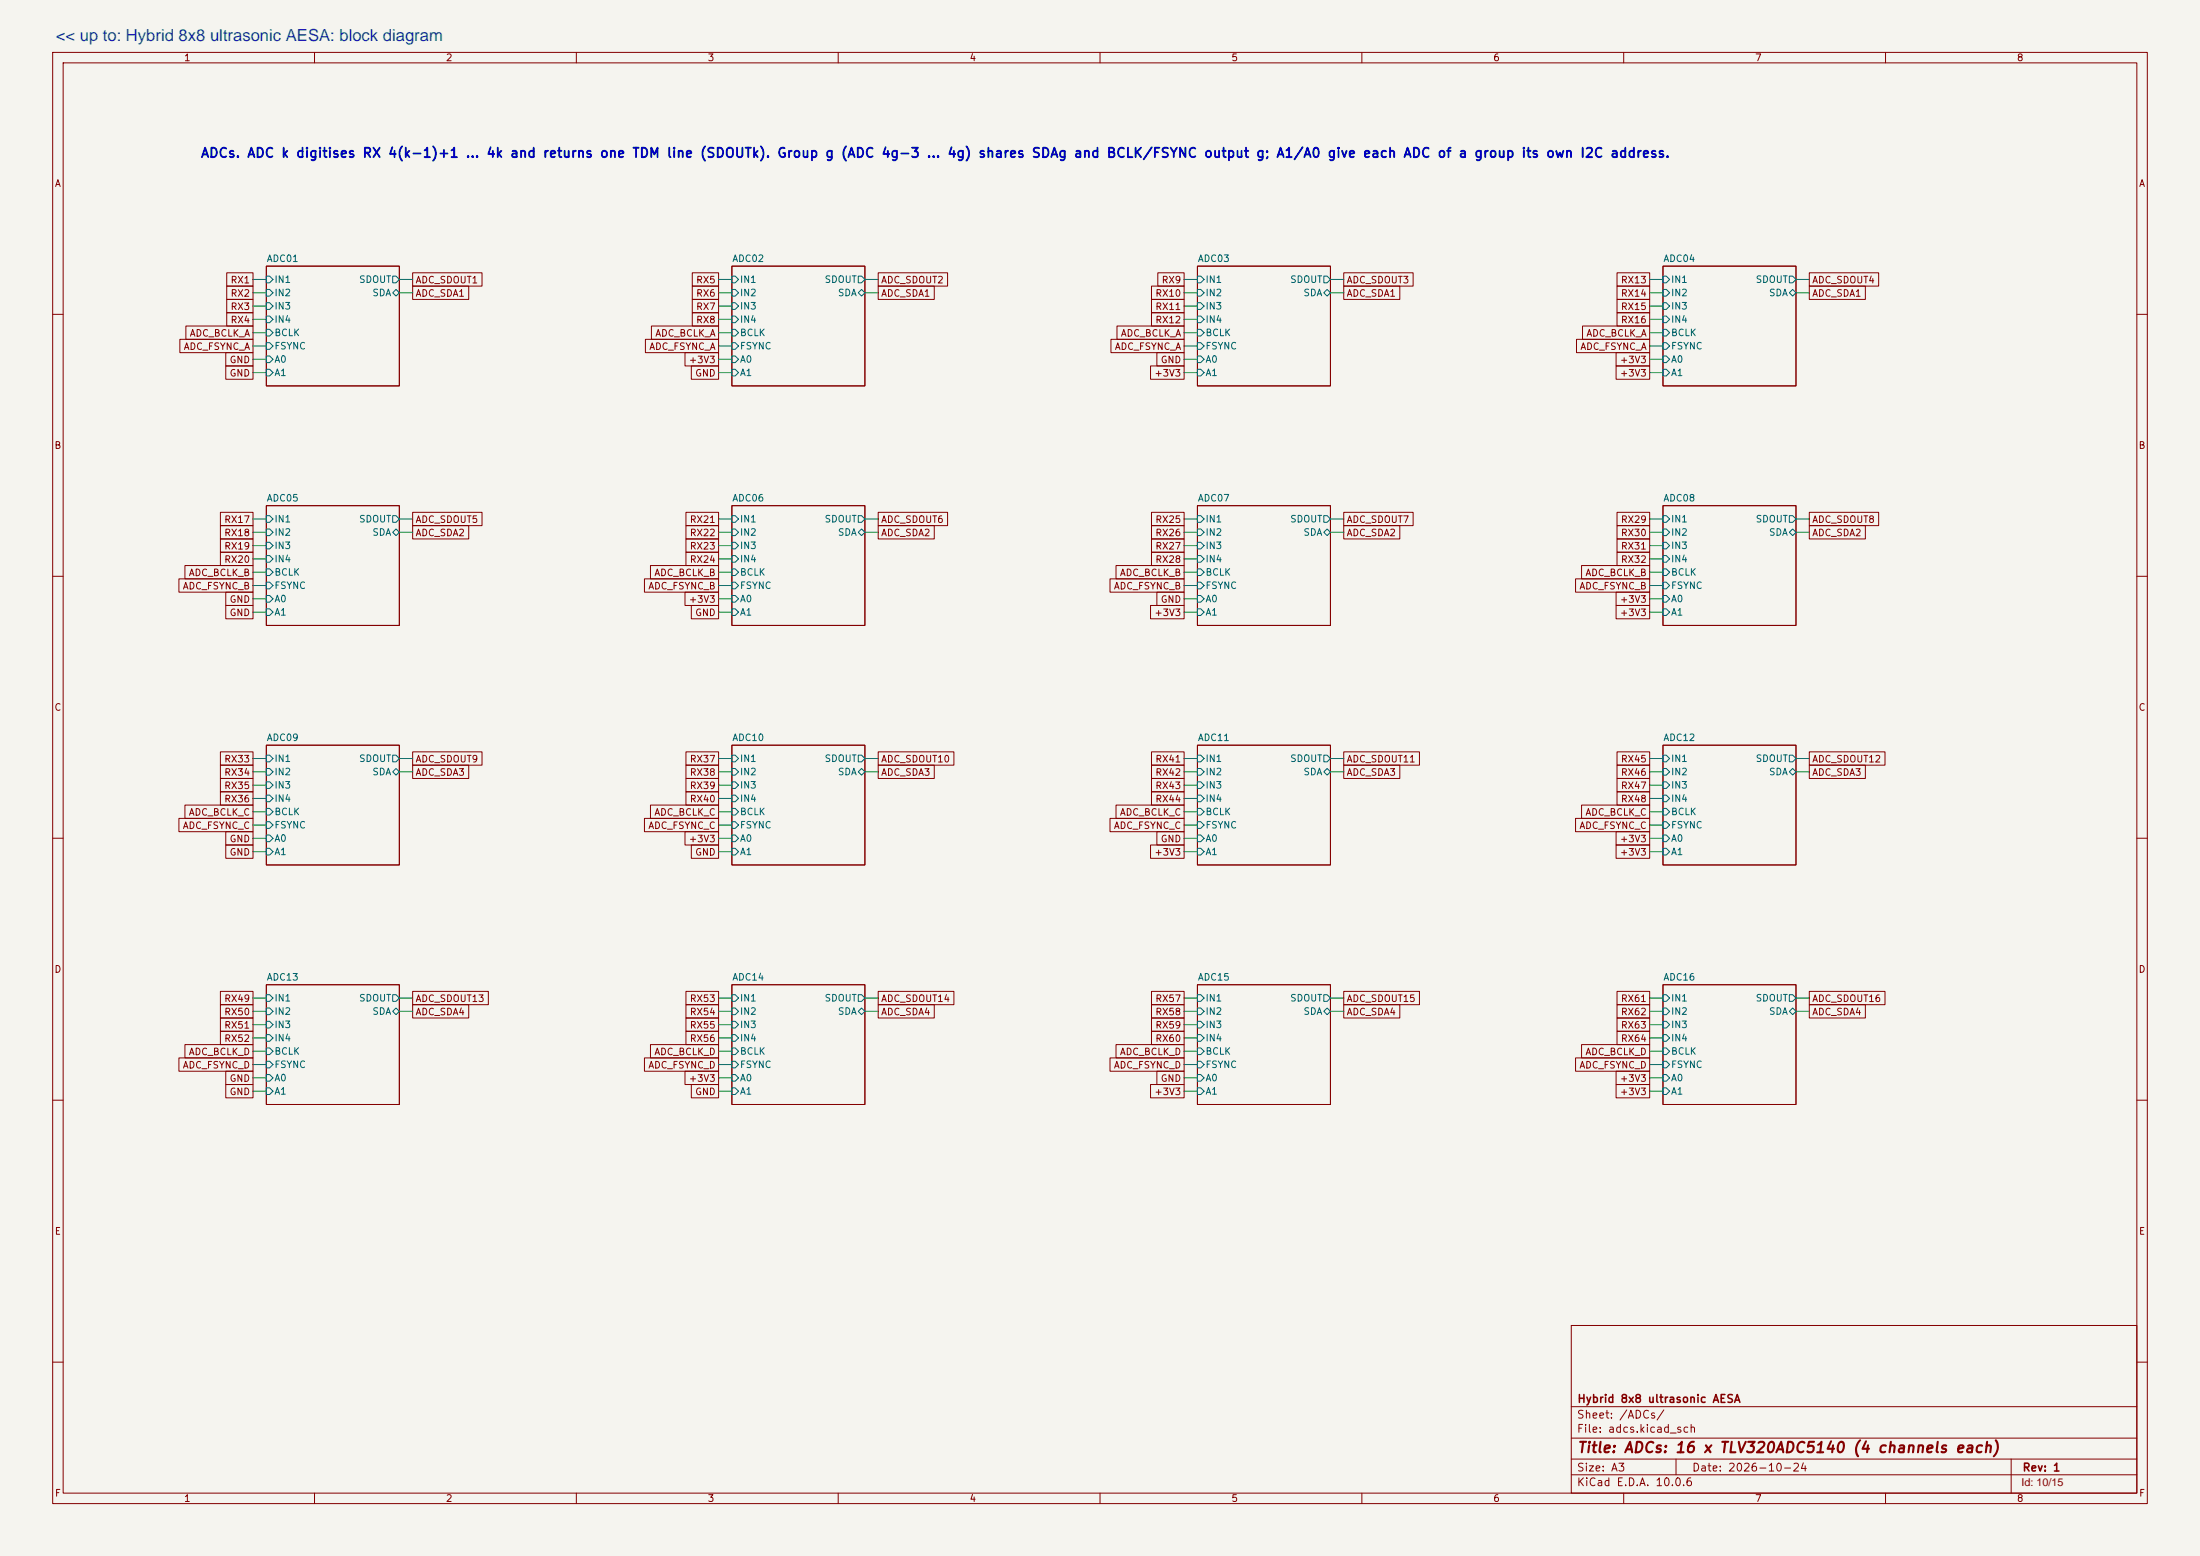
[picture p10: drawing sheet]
<svg xmlns="http://www.w3.org/2000/svg" width="420mm" height="297mm" viewBox="0 0 420 297" stroke-linecap="round" stroke-linejoin="round" font-family="sans-serif">
<path d="M.1 0h420v297h-420z" fill="#f5f4ef" stroke="#f5f4ef" stroke-width=".19"/>
<g fill="none" stroke="#840000" stroke-width=".19">
<path d="M10.1 10h400v277h-400zM12.1 12h396v273h-396zM60.1 10v2M110.1 10v2M160.1 10v2M210.1 10v2M260.1 10v2M310.1 10v2M360.1 10v2M43.3 54.6h5v2.6h-5zM43.3 57.2h5v2.5h-5zM43.3 59.7h5v2.5h-5z"/>
<path d="M43.3 52.1h5v2.5h-5zM50.9 50.8h25.4v22.9h-25.4zM78.8 52.1h13.3v2.5h-13.3zM78.8 54.6h10.7v2.6h-10.7zM132.2 57.2h5v2.5h-5zM132.2 59.7h5v2.5h-5zM132.2 52.1h5v2.5h-5zM132.2 54.6h5v2.6h-5zM139.8 50.8h25.4v22.9h-25.4zM167.7 52.1h13.3v2.5h-13.3zM167.7 54.6h10.7v2.6h-10.7zM219.9 59.7h6.2v2.5h-6.2z"/>
<path d="M219.9 57.2h6.2v2.5h-6.2zM219.9 54.6h6.2v2.6h-6.2zM221.1 52.1h5v2.5h-5zM228.7 50.8h25.4v22.9h-25.4zM256.6 54.6h10.7v2.6h-10.7zM256.6 52.1h13.3v2.5h-13.3zM308.8 52.1h6.3v2.5h-6.3zM308.8 54.6h6.3v2.6h-6.3zM308.8 57.2h6.3v2.5h-6.3zM308.8 59.7h6.3v2.5h-6.3zM317.6 50.8h25.4v22.9h-25.4zM345.5 52.1h13.3v2.5h-13.3z"/>
<path d="M345.5 54.6h10.7v2.6h-10.7zM10.1 60h2M34.3 64.8h14v2.5h-14zM35.5 62.2h12.8v2.6h-12.8zM43.1 67.3h5.2v2.6h-5.2zM43.1 69.9h5.2v2.5h-5.2zM123.3 64.8h13.9v2.5h-13.9zM124.4 62.2h12.8v2.6h-12.8zM130.8 67.3h6.4v2.6h-6.4zM132 69.9h5.2v2.5h-5.2zM212.2 64.8h13.9v2.5h-13.9zM213.3 62.2h12.8v2.6h-12.8z"/>
<path d="M219.7 69.9h6.4v2.5h-6.4zM220.9 67.3h5.2v2.6h-5.2zM301.1 64.8h14v2.5h-14zM302.2 62.2h12.9v2.6h-12.9zM308.6 67.3h6.5v2.6h-6.5zM308.6 69.9h6.5v2.5h-6.5zM408.1 60h2M42.1 97.8h6.2v2.5h-6.2zM50.9 96.5h25.4v22.9h-25.4zM78.8 97.8h13.3v2.5h-13.3zM131 97.8h6.2v2.5h-6.2zM139.8 96.5h25.4v22.9h-25.4z"/>
<path d="M167.7 97.8h13.3v2.5h-13.3zM219.9 97.8h6.2v2.5h-6.2zM228.7 96.5h25.4v22.9h-25.4zM256.6 97.8h13.3v2.5h-13.3zM308.8 97.8h6.3v2.5h-6.3zM317.6 96.5h25.4v22.9h-25.4zM345.5 97.8h13.3v2.5h-13.3zM10.1 110h2M34.2 110.5h14.1v2.5h-14.1zM35.3 108h13v2.5h-13zM42.1 100.3h6.2v2.6h-6.2zM42.1 102.9h6.2v2.5h-6.2z"/>
<path d="M42.1 105.4h6.2v2.6h-6.2zM43.1 113h5.2v2.6h-5.2zM43.1 115.6h5.2v2.5h-5.2zM78.8 100.3h10.7v2.6h-10.7zM123.1 110.5h14.1v2.5h-14.1zM124.2 108h13v2.5h-13zM130.8 113h6.4v2.6h-6.4zM131 100.3h6.2v2.6h-6.2zM131 102.9h6.2v2.5h-6.2zM131 105.4h6.2v2.6h-6.2zM132 115.6h5.2v2.5h-5.2zM167.7 100.3h10.7v2.6h-10.7z"/>
<path d="M212 110.5h14.1v2.5h-14.1zM213.1 108h13v2.5h-13zM219.7 115.6h6.4v2.5h-6.4zM219.9 100.3h6.2v2.6h-6.2zM219.9 102.9h6.2v2.5h-6.2zM219.9 105.4h6.2v2.6h-6.2zM220.9 113h5.2v2.6h-5.2zM256.6 100.3h10.7v2.6h-10.7zM300.9 110.5h14.2v2.5h-14.2zM302 108h13.1v2.5h-13.1zM308.6 113h6.5v2.6h-6.5zM308.6 115.6h6.5v2.5h-6.5z"/>
<path d="M308.8 100.3h6.3v2.6h-6.3zM308.8 102.9h6.3v2.5h-6.3zM308.8 105.4h6.3v2.6h-6.3zM345.5 100.3h10.7v2.6h-10.7zM408.1 110h2M34.2 156.2h14.1v2.6h-14.1zM35.3 153.7h13v2.5h-13zM42.1 151.1h6.2v2.6h-6.2zM42.1 143.5h6.2v2.6h-6.2zM42.1 146.1h6.2v2.5h-6.2zM42.1 148.6h6.2v2.5h-6.2zM43.1 158.8h5.2v2.5h-5.2z"/>
<path d="M50.9 142.3h25.4v22.8h-25.4zM78.8 143.5h13.3v2.6h-13.3zM78.8 146.1h10.7v2.5h-10.7zM123.1 156.2h14.1v2.6h-14.1zM124.2 153.7h13v2.5h-13zM130.8 158.8h6.4v2.5h-6.4zM131 143.5h6.2v2.6h-6.2zM131 146.1h6.2v2.5h-6.2zM131 148.6h6.2v2.5h-6.2zM131 151.1h6.2v2.6h-6.2zM139.8 142.3h25.4v22.8h-25.4zM167.7 143.5h14.5v2.6h-14.5z"/>
<path d="M167.7 146.1h10.7v2.5h-10.7zM212 156.2h14.1v2.6h-14.1zM213.1 153.7h13v2.5h-13zM219.9 143.5h6.2v2.6h-6.2zM219.9 146.1h6.2v2.5h-6.2zM219.9 148.6h6.2v2.5h-6.2zM219.9 151.1h6.2v2.6h-6.2zM220.9 158.8h5.2v2.5h-5.2zM228.7 142.3h25.4v22.8h-25.4zM256.6 143.5h14.5v2.6h-14.5zM256.6 146.1h10.7v2.5h-10.7zM300.9 156.2h14.2v2.6h-14.2z"/>
<path d="M302 153.7h13.1v2.5h-13.1zM308.6 158.8h6.5v2.5h-6.5zM308.8 143.5h6.3v2.6h-6.3zM308.8 146.1h6.3v2.5h-6.3zM308.8 148.6h6.3v2.5h-6.3zM308.8 151.1h6.3v2.6h-6.3zM317.6 142.3h25.4v22.8h-25.4zM345.5 143.5h14.5v2.6h-14.5zM345.5 146.1h10.7v2.5h-10.7zM10.1 160h2M43.1 161.3h5.2v2.6h-5.2zM132 161.3h5.2v2.6h-5.2z"/>
<path d="M219.7 161.3h6.4v2.6h-6.4zM308.6 161.3h6.5v2.6h-6.5zM408.1 160h2M35.3 199.4h13v2.6h-13zM42.1 189.3h6.2v2.5h-6.2zM42.1 191.8h6.2v2.5h-6.2zM42.1 194.3h6.2v2.6h-6.2zM42.1 196.9h6.2v2.5h-6.2zM50.9 188h25.4v22.8h-25.4zM78.8 189.3h14.5v2.5h-14.5zM78.8 191.8h10.7v2.5h-10.7zM124.2 199.4h13v2.6h-13z"/>
<path d="M131 194.3h6.2v2.6h-6.2zM131 196.9h6.2v2.5h-6.2zM131 189.3h6.2v2.5h-6.2zM131 191.8h6.2v2.5h-6.2zM139.8 188h25.4v22.8h-25.4zM167.7 189.3h14.5v2.5h-14.5zM167.7 191.8h10.7v2.5h-10.7zM213.1 199.4h13v2.6h-13zM219.9 196.9h6.2v2.5h-6.2zM219.9 189.3h6.2v2.5h-6.2zM219.9 191.8h6.2v2.5h-6.2zM219.9 194.3h6.2v2.6h-6.2z"/>
<path d="M228.7 188h25.4v22.8h-25.4zM256.6 191.8h10.7v2.5h-10.7zM256.6 189.3h14.5v2.5h-14.5zM302 199.4h13.1v2.6h-13.1zM308.8 189.3h6.3v2.5h-6.3zM308.8 191.8h6.3v2.5h-6.3zM308.8 194.3h6.3v2.6h-6.3zM308.8 196.9h6.3v2.5h-6.3zM317.6 188h25.4v22.8h-25.4zM345.5 189.3h14.5v2.5h-14.5zM345.5 191.8h10.7v2.5h-10.7zM10.1 210h2"/>
<path d="M34.2 202h14.1v2.5h-14.1zM43.1 204.5h5.2v2.5h-5.2zM43.1 207h5.2v2.6h-5.2zM123.1 202h14.1v2.5h-14.1zM130.8 204.5h6.4v2.5h-6.4zM132 207h5.2v2.6h-5.2zM212 202h14.1v2.5h-14.1zM219.7 207h6.4v2.6h-6.4zM220.9 204.5h5.2v2.5h-5.2zM300.9 202h14.2v2.5h-14.2zM308.6 207h6.5v2.6h-6.5zM308.6 204.5h6.5v2.5h-6.5z"/>
<path d="M408.1 210h2M300.1 253h108v32h-108zM10.1 260h2M300.1 278.5h108M300.1 274.5h108M300.1 268.5h108M320.1 278.5v3M384.1 278.5v6.5M408.1 260h2M60.1 285v2M110.1 285v2M160.1 285v2"/>
<path d="M210.1 285v2M260.1 285v2M300.1 281.5h108M310.1 285v2M360.1 285v2"/>
</g>
<g fill="none" stroke="#006464" stroke-width=".19">
<path d="M50.9 52.7h.6l.6 .6-.6 .7h-.6zM50.9 55.3h.6l.6 .6-.6 .6h-.6zM50.9 57.8h.6l.6 .6-.6 .7h-.6zM75 52.7h.6l.7 .6-.7 .7h-.6zM75 55.9l.6-.6 .7 .6-.7 .6zM139.8 52.7h.6l.6 .6-.6 .7h-.6zM139.8 55.3h.6l.6 .6-.6 .6h-.6zM139.8 57.8h.6l.6 .6-.6 .7h-.6zM163.9 52.7h.6l.7 .6-.7 .7h-.6zM163.9 55.9l.6-.6 .7 .6-.7 .6zM228.7 52.7h.6l.7 .6-.7 .7h-.6zM228.7 55.3h.6l.7 .6-.7 .6h-.6z"/>
<path d="M228.7 57.8h.6l.7 .6-.7 .7h-.6zM252.8 52.7h.7l.6 .6-.6 .7h-.7zM252.8 55.9l.7-.6 .6 .6-.6 .6zM317.6 52.7h.6l.7 .6-.7 .7h-.6zM317.6 55.3h.6l.7 .6-.7 .6h-.6zM317.6 57.8h.6l.7 .6-.7 .7h-.6zM341.7 52.7h.7l.6 .6-.6 .7h-.7zM341.7 55.9l.7-.6 .6 .6-.6 .6zM50.9 60.3h.6l.6 .7-.6 .6h-.6zM50.9 62.9h.6l.6 .6-.6 .6h-.6zM50.9 65.4h.6l.6 .6-.6 .7h-.6zM50.9 68h.6l.6 .6-.6 .6h-.6z"/>
<path d="M50.9 70.5h.6l.6 .6-.6 .7h-.6zM139.8 60.3h.6l.6 .7-.6 .6h-.6zM139.8 62.9h.6l.6 .6-.6 .6h-.6zM139.8 65.4h.6l.6 .6-.6 .7h-.6zM139.8 68h.6l.6 .6-.6 .6h-.6zM139.8 70.5h.6l.6 .6-.6 .7h-.6zM228.7 60.3h.6l.7 .7-.7 .6h-.6zM228.7 62.9h.6l.7 .6-.7 .6h-.6zM228.7 65.4h.6l.7 .6-.7 .7h-.6zM228.7 68h.6l.7 .6-.7 .6h-.6zM228.7 70.5h.6l.7 .6-.7 .7h-.6zM317.6 60.3h.6l.7 .7-.7 .6h-.6z"/>
<path d="M317.6 62.9h.6l.7 .6-.7 .6h-.6zM317.6 65.4h.6l.7 .6-.7 .7h-.6zM317.6 68h.6l.7 .6-.7 .6h-.6zM317.6 70.5h.6l.7 .6-.7 .7h-.6zM50.9 98.4h.6l.6 .7-.6 .6h-.6zM75 98.4h.6l.7 .7-.7 .6h-.6zM139.8 98.4h.6l.6 .7-.6 .6h-.6zM163.9 98.4h.6l.7 .7-.7 .6h-.6zM228.7 98.4h.6l.7 .7-.7 .6h-.6zM252.8 98.4h.7l.6 .7-.6 .6h-.7zM317.6 98.4h.6l.7 .7-.7 .6h-.6zM341.7 98.4h.7l.6 .7-.6 .6h-.7z"/>
<path d="M50.9 101h.6l.6 .6-.6 .6h-.6zM50.9 103.5h.6l.6 .7-.6 .6h-.6zM50.9 106.1h.6l.6 .6-.6 .6h-.6zM50.9 108.6h.6l.6 .6-.6 .7h-.6zM50.9 111.1h.6l.6 .7-.6 .6h-.6zM50.9 113.7h.6l.6 .6-.6 .6h-.6zM50.9 116.2h.6l.6 .7-.6 .6h-.6zM75 101.6l.6-.6 .7 .6-.7 .6zM139.8 101h.6l.6 .6-.6 .6h-.6zM139.8 103.5h.6l.6 .7-.6 .6h-.6zM139.8 106.1h.6l.6 .6-.6 .6h-.6zM139.8 108.6h.6l.6 .6-.6 .7h-.6z"/>
<path d="M139.8 111.1h.6l.6 .7-.6 .6h-.6zM139.8 113.7h.6l.6 .6-.6 .6h-.6zM139.8 116.2h.6l.6 .7-.6 .6h-.6zM163.9 101.6l.6-.6 .7 .6-.7 .6zM228.7 101h.6l.7 .6-.7 .6h-.6zM228.7 103.5h.6l.7 .7-.7 .6h-.6zM228.7 106.1h.6l.7 .6-.7 .6h-.6zM228.7 108.6h.6l.7 .6-.7 .7h-.6zM228.7 111.1h.6l.7 .7-.7 .6h-.6zM228.7 113.7h.6l.7 .6-.7 .6h-.6zM228.7 116.2h.6l.7 .7-.7 .6h-.6zM252.8 101.6l.7-.6 .6 .6-.6 .6z"/>
<path d="M317.6 101h.6l.7 .6-.7 .6h-.6zM317.6 103.5h.6l.7 .7-.7 .6h-.6zM317.6 106.1h.6l.7 .6-.7 .6h-.6zM317.6 108.6h.6l.7 .6-.7 .7h-.6zM317.6 111.1h.6l.7 .7-.7 .6h-.6zM317.6 113.7h.6l.7 .6-.7 .6h-.6zM317.6 116.2h.6l.7 .7-.7 .6h-.6zM341.7 101.6l.7-.6 .6 .6-.6 .6zM50.9 144.2h.6l.6 .6-.6 .6h-.6zM50.9 146.7h.6l.6 .6-.6 .7h-.6zM50.9 149.2h.6l.6 .7-.6 .6h-.6zM50.9 151.8h.6l.6 .6-.6 .7h-.6z"/>
<path d="M50.9 154.3h.6l.6 .7-.6 .6h-.6zM50.9 156.9h.6l.6 .6-.6 .6h-.6zM50.9 159.4h.6l.6 .6-.6 .7h-.6zM75 144.2h.6l.7 .6-.7 .6h-.6zM75 147.3l.6-.6 .7 .6-.7 .7zM139.8 144.2h.6l.6 .6-.6 .6h-.6zM139.8 146.7h.6l.6 .6-.6 .7h-.6zM139.8 149.2h.6l.6 .7-.6 .6h-.6zM139.8 151.8h.6l.6 .6-.6 .7h-.6zM139.8 154.3h.6l.6 .7-.6 .6h-.6zM139.8 156.9h.6l.6 .6-.6 .6h-.6zM139.8 159.4h.6l.6 .6-.6 .7h-.6z"/>
<path d="M163.9 144.2h.6l.7 .6-.7 .6h-.6zM163.9 147.3l.6-.6 .7 .6-.7 .7zM228.7 144.2h.6l.7 .6-.7 .6h-.6zM228.7 146.7h.6l.7 .6-.7 .7h-.6zM228.7 149.2h.6l.7 .7-.7 .6h-.6zM228.7 151.8h.6l.7 .6-.7 .7h-.6zM228.7 154.3h.6l.7 .7-.7 .6h-.6zM228.7 156.9h.6l.7 .6-.7 .6h-.6zM228.7 159.4h.6l.7 .6-.7 .7h-.6zM252.8 144.2h.7l.6 .6-.6 .6h-.7zM252.8 147.3l.7-.6 .6 .6-.6 .7zM317.6 144.2h.6l.7 .6-.7 .6h-.6z"/>
<path d="M317.6 146.7h.6l.7 .6-.7 .7h-.6zM317.6 149.2h.6l.7 .7-.7 .6h-.6zM317.6 151.8h.6l.7 .6-.7 .7h-.6zM317.6 154.3h.6l.7 .7-.7 .6h-.6zM317.6 156.9h.6l.7 .6-.7 .6h-.6zM317.6 159.4h.6l.7 .6-.7 .7h-.6zM341.7 144.2h.7l.6 .6-.6 .6h-.7zM341.7 147.3l.7-.6 .6 .6-.6 .7zM50.9 161.9h.6l.6 .7-.6 .6h-.6zM139.8 161.9h.6l.6 .7-.6 .6h-.6zM228.7 161.9h.6l.7 .7-.7 .6h-.6zM317.6 161.9h.6l.7 .7-.7 .6h-.6z"/>
<path d="M50.9 189.9h.6l.6 .6-.6 .7h-.6zM50.9 192.4h.6l.6 .7-.6 .6h-.6zM50.9 195h.6l.6 .6-.6 .6h-.6zM50.9 197.5h.6l.6 .6-.6 .7h-.6zM75 189.9h.6l.7 .6-.7 .7h-.6zM75 193.1l.6-.7 .7 .7-.7 .6zM139.8 189.9h.6l.6 .6-.6 .7h-.6zM139.8 192.4h.6l.6 .7-.6 .6h-.6zM139.8 195h.6l.6 .6-.6 .6h-.6zM139.8 197.5h.6l.6 .6-.6 .7h-.6zM163.9 189.9h.6l.7 .6-.7 .7h-.6zM163.9 193.1l.6-.7 .7 .7-.7 .6z"/>
<path d="M228.7 189.9h.6l.7 .6-.7 .7h-.6zM228.7 192.4h.6l.7 .7-.7 .6h-.6zM228.7 195h.6l.7 .6-.7 .6h-.6zM228.7 197.5h.6l.7 .6-.7 .7h-.6zM252.8 189.9h.7l.6 .6-.6 .7h-.7zM252.8 193.1l.7-.7 .6 .7-.6 .6zM317.6 189.9h.6l.7 .6-.7 .7h-.6zM317.6 192.4h.6l.7 .7-.7 .6h-.6zM317.6 195h.6l.7 .6-.7 .6h-.6zM317.6 197.5h.6l.7 .6-.7 .7h-.6zM341.7 189.9h.7l.6 .6-.6 .7h-.7zM341.7 193.1l.7-.7 .6 .7-.6 .6z"/>
<path d="M50.9 200.1h.6l.6 .6-.6 .6h-.6zM50.9 202.6h.6l.6 .6-.6 .7h-.6zM50.9 205.1h.6l.6 .7-.6 .6h-.6zM50.9 207.7h.6l.6 .6-.6 .6h-.6zM139.8 200.1h.6l.6 .6-.6 .6h-.6zM139.8 202.6h.6l.6 .6-.6 .7h-.6zM139.8 205.1h.6l.6 .7-.6 .6h-.6zM139.8 207.7h.6l.6 .6-.6 .6h-.6zM228.7 200.1h.6l.7 .6-.7 .6h-.6zM228.7 202.6h.6l.7 .6-.7 .7h-.6zM228.7 205.1h.6l.7 .7-.7 .6h-.6zM228.7 207.7h.6l.7 .6-.7 .6h-.6z"/>
<path d="M317.6 200.1h.6l.7 .6-.7 .6h-.6zM317.6 202.6h.6l.7 .6-.7 .7h-.6zM317.6 205.1h.6l.7 .7-.7 .6h-.6zM317.6 207.7h.6l.7 .6-.7 .6h-.6z"/>
</g>
<g fill="none" stroke="#009600" stroke-width=".19">
<path d="M48.3 53.3h2.6M48.3 55.9h2.6M48.3 58.4h2.6M76.3 53.3h2.5M76.3 55.9h2.5M137.2 53.3h2.6M137.2 55.9h2.6M137.2 58.4h2.6M165.2 53.3h2.5M165.2 55.9h2.5M226.1 53.3h2.6M226.1 55.9h2.6"/>
<path d="M226.1 58.4h2.6M254.1 53.3h2.5M254.1 55.9h2.5M315.1 53.3h2.5M315.1 55.9h2.5M315.1 58.4h2.5M343 53.3h2.5M343 55.9h2.5M48.3 66h2.6M48.3 68.6h2.6M48.3 71.1h2.6M48.3 61h2.6"/>
<path d="M48.3 63.5h2.6M137.2 66h2.6M137.2 68.6h2.6M137.2 71.1h2.6M137.2 61h2.6M137.2 63.5h2.6M226.1 66h2.6M226.1 68.6h2.6M226.1 71.1h2.6M226.1 61h2.6M226.1 63.5h2.6M315.1 66h2.5"/>
<path d="M315.1 68.6h2.5M315.1 71.1h2.5M315.1 61h2.5M315.1 63.5h2.5M48.3 99.1h2.6M76.3 99.1h2.5M137.2 99.1h2.6M165.2 99.1h2.5M226.1 99.1h2.6M254.1 99.1h2.5M315.1 99.1h2.5M343 99.1h2.5"/>
<path d="M48.3 101.6h2.6M48.3 104.2h2.6M48.3 106.7h2.6M48.3 109.2h2.6M48.3 111.8h2.6M48.3 114.3h2.6M48.3 116.9h2.6M76.3 101.6h2.5M137.2 101.6h2.6M137.2 104.2h2.6M137.2 106.7h2.6M137.2 109.2h2.6"/>
<path d="M137.2 111.8h2.6M137.2 114.3h2.6M137.2 116.9h2.6M165.2 101.6h2.5M226.1 101.6h2.6M226.1 104.2h2.6M226.1 106.7h2.6M226.1 109.2h2.6M226.1 111.8h2.6M226.1 114.3h2.6M226.1 116.9h2.6M254.1 101.6h2.5"/>
<path d="M315.1 101.6h2.5M315.1 104.2h2.5M315.1 106.7h2.5M315.1 109.2h2.5M315.1 111.8h2.5M315.1 114.3h2.5M315.1 116.9h2.5M343 101.6h2.5M48.3 144.8h2.6M48.3 147.3h2.6M48.3 152.4h2.6M48.3 155h2.6"/>
<path d="M48.3 157.5h2.6M48.3 149.9h2.6M76.3 144.8h2.5M76.3 147.3h2.5M137.2 144.8h2.6M137.2 147.3h2.6M137.2 152.4h2.6M137.2 155h2.6M137.2 157.5h2.6M137.2 149.9h2.6M165.2 144.8h2.5M165.2 147.3h2.5"/>
<path d="M226.1 144.8h2.6M226.1 147.3h2.6M226.1 152.4h2.6M226.1 155h2.6M226.1 157.5h2.6M226.1 149.9h2.6M254.1 144.8h2.5M254.1 147.3h2.5M315.1 144.8h2.5M315.1 147.3h2.5M315.1 152.4h2.5M315.1 155h2.5"/>
<path d="M315.1 157.5h2.5M315.1 149.9h2.5M343 144.8h2.5M343 147.3h2.5M48.3 160h2.6M48.3 162.6h2.6M137.2 160h2.6M137.2 162.6h2.6M226.1 160h2.6M226.1 162.6h2.6M315.1 160h2.5M315.1 162.6h2.5"/>
<path d="M48.3 190.5h2.6M48.3 193.1h2.6M48.3 198.1h2.6M48.3 195.6h2.6M76.3 190.5h2.5M76.3 193.1h2.5M137.2 190.5h2.6M137.2 193.1h2.6M137.2 198.1h2.6M137.2 195.6h2.6M165.2 190.5h2.5M165.2 193.1h2.5"/>
<path d="M226.1 190.5h2.6M226.1 193.1h2.6M226.1 198.1h2.6M226.1 195.6h2.6M254.1 190.5h2.5M254.1 193.1h2.5M315.1 190.5h2.5M315.1 193.1h2.5M315.1 198.1h2.5M315.1 195.6h2.5M343 190.5h2.5M343 193.1h2.5"/>
<path d="M48.3 200.7h2.6M48.3 203.2h2.6M48.3 205.8h2.6M48.3 208.3h2.6M137.2 200.7h2.6M137.2 203.2h2.6M137.2 205.8h2.6M137.2 208.3h2.6M226.1 200.7h2.6M226.1 203.2h2.6M226.1 205.8h2.6M226.1 208.3h2.6"/>
<path d="M315.1 200.7h2.5M315.1 203.2h2.5M315.1 205.8h2.5M315.1 208.3h2.5"/>
</g>
<text font-size="3.2" fill="#004dcc" x="10.6" y="7.8">&lt;&lt; up to: Hybrid 8x8 ultrasonic AESA: block diagram</text>
<text font-size="2.1" fill="#850000" x="386" y="283.7">Id: 10/15</text>
<text font-size="2" fill="#840000" x="301.1" y="277.8">Title: ADCs: 16 x TLV320ADC5140 (4 channels each)</text>
<text font-size="1.8" fill="#0000c2" x="38.2" y="30.5">ADCs. ADC k digitises RX 4(k-1)+1 ... 4k and returns one TDM line (SDOUTk). Group g (ADC 4g-3 ... 4g) shares SDAg and BCLK/FSYNC output g; A1/A0 give each ADC of a group its own I2C address.</text>
<g font-size="1.5" fill="#840000">
<text x="301.1" y="268.2">Hybrid 8x8 ultrasonic AESA</text>
<text x="301" y="273.9">File: adcs.kicad_sch</text>
<text x="301" y="271.2">Sheet: /ADCs/</text>
<text x="301" y="281.3">Size: A3</text>
<text x="323" y="281.3">Date: 2026-10-24</text>
<text x="386.1" y="281.3">Rev: 1</text>
<text x="301" y="284.1">KiCad E.D.A. 10.0.6</text>
</g>
<g font-size="1.3" fill="#840000">
<text x="35" y="12">1</text>
<text x="85" y="12">2</text>
<text x="135" y="12">3</text>
<text x="185.1" y="12">4</text>
<text x="235.1" y="12">5</text>
<text x="285.1" y="12">6</text>
<text x="335.1" y="12">7</text>
<text x="385.1" y="12">8</text>
<text x="10.4" y="36">A</text>
<text x="408.4" y="36">A</text>
<text x="43.9" y="56.9">RX2</text>
<text x="43.9" y="59.5">RX3</text>
<text x="43.9" y="54.4">RX1</text>
<text x="79.3" y="54.4">ADC_SDOUT1</text>
<text x="79.3" y="56.9">ADC_SDA1</text>
<text x="132.8" y="59.5">RX7</text>
<text x="132.8" y="54.4">RX5</text>
<text x="132.8" y="56.9">RX6</text>
<text x="168.2" y="54.4">ADC_SDOUT2</text>
<text x="168.2" y="56.9">ADC_SDA1</text>
<text x="220.5" y="59.5">RX11</text>
<text x="220.5" y="56.9">RX10</text>
<text x="221.8" y="54.4">RX9</text>
<text x="257.1" y="56.9">ADC_SDA1</text>
<text x="257.1" y="54.4">ADC_SDOUT3</text>
<text x="309.5" y="54.4">RX13</text>
<text x="309.5" y="56.9">RX14</text>
<text x="309.5" y="59.5">RX15</text>
<text x="346" y="54.4">ADC_SDOUT4</text>
<text x="346" y="56.9">ADC_SDA1</text>
<text x="36.1" y="64.6">ADC_BCLK_A</text>
<text x="43.9" y="62">RX4</text>
<text x="125" y="64.6">ADC_BCLK_A</text>
<text x="132.8" y="62">RX8</text>
<text x="214" y="64.6">ADC_BCLK_A</text>
<text x="220.5" y="62">RX12</text>
<text x="302.9" y="64.6">ADC_BCLK_A</text>
<text x="309.5" y="62">RX16</text>
<text x="35" y="67.1">ADC_FSYNC_A</text>
<text x="43.7" y="69.6">GND</text>
<text x="123.9" y="67.1">ADC_FSYNC_A</text>
<text x="131.5" y="69.6">+3V3</text>
<text x="212.8" y="67.1">ADC_FSYNC_A</text>
<text x="221.6" y="69.6">GND</text>
<text x="301.7" y="67.1">ADC_FSYNC_A</text>
<text x="309.3" y="69.6">+3V3</text>
<text x="43.7" y="72.2">GND</text>
<text x="132.7" y="72.2">GND</text>
<text x="220.4" y="72.2">+3V3</text>
<text x="309.3" y="72.2">+3V3</text>
<text x="10.3" y="86">B</text>
<text x="408.3" y="86">B</text>
<text x="42.7" y="100.1">RX17</text>
<text x="79.3" y="100.1">ADC_SDOUT5</text>
<text x="131.6" y="100.1">RX21</text>
<text x="168.2" y="100.1">ADC_SDOUT6</text>
<text x="220.5" y="100.1">RX25</text>
<text x="257.1" y="100.1">ADC_SDOUT7</text>
<text x="309.5" y="100.1">RX29</text>
<text x="346" y="100.1">ADC_SDOUT8</text>
<text x="42.7" y="102.7">RX18</text>
<text x="42.7" y="105.2">RX19</text>
<text x="42.7" y="107.7">RX20</text>
<text x="79.3" y="102.7">ADC_SDA2</text>
<text x="131.6" y="102.7">RX22</text>
<text x="131.6" y="105.2">RX23</text>
<text x="131.6" y="107.7">RX24</text>
<text x="168.2" y="102.7">ADC_SDA2</text>
<text x="220.5" y="102.7">RX26</text>
<text x="220.5" y="105.2">RX27</text>
<text x="220.5" y="107.7">RX28</text>
<text x="257.1" y="102.7">ADC_SDA2</text>
<text x="309.5" y="102.7">RX30</text>
<text x="309.5" y="105.2">RX31</text>
<text x="309.5" y="107.7">RX32</text>
<text x="346" y="102.7">ADC_SDA2</text>
<text x="34.8" y="112.8">ADC_FSYNC_B</text>
<text x="35.9" y="110.3">ADC_BCLK_B</text>
<text x="123.7" y="112.8">ADC_FSYNC_B</text>
<text x="124.9" y="110.3">ADC_BCLK_B</text>
<text x="212.6" y="112.8">ADC_FSYNC_B</text>
<text x="213.8" y="110.3">ADC_BCLK_B</text>
<text x="301.5" y="112.8">ADC_FSYNC_B</text>
<text x="302.7" y="110.3">ADC_BCLK_B</text>
<text x="43.7" y="115.4">GND</text>
<text x="43.7" y="117.9">GND</text>
<text x="131.5" y="115.4">+3V3</text>
<text x="132.7" y="117.9">GND</text>
<text x="220.4" y="117.9">+3V3</text>
<text x="221.6" y="115.4">GND</text>
<text x="309.3" y="115.4">+3V3</text>
<text x="309.3" y="117.9">+3V3</text>
<text x="10.3" y="136">C</text>
<text x="408.3" y="136">C</text>
<text x="42.7" y="145.9">RX33</text>
<text x="42.7" y="148.4">RX34</text>
<text x="79.3" y="145.9">ADC_SDOUT9</text>
<text x="79.3" y="148.4">ADC_SDA3</text>
<text x="131.6" y="145.9">RX37</text>
<text x="131.6" y="148.4">RX38</text>
<text x="168.2" y="145.9">ADC_SDOUT10</text>
<text x="168.2" y="148.4">ADC_SDA3</text>
<text x="220.5" y="145.9">RX41</text>
<text x="220.5" y="148.4">RX42</text>
<text x="257.1" y="145.9">ADC_SDOUT11</text>
<text x="257.1" y="148.4">ADC_SDA3</text>
<text x="309.5" y="145.9">RX45</text>
<text x="309.5" y="148.4">RX46</text>
<text x="346" y="145.9">ADC_SDOUT12</text>
<text x="346" y="148.4">ADC_SDA3</text>
<text x="42.7" y="153.5">RX36</text>
<text x="42.7" y="150.9">RX35</text>
<text x="131.6" y="150.9">RX39</text>
<text x="131.6" y="153.5">RX40</text>
<text x="220.5" y="150.9">RX43</text>
<text x="220.5" y="153.5">RX44</text>
<text x="309.5" y="150.9">RX47</text>
<text x="309.5" y="153.5">RX48</text>
<text x="34.8" y="158.6">ADC_FSYNC_C</text>
<text x="35.9" y="156">ADC_BCLK_C</text>
<text x="43.7" y="161.1">GND</text>
<text x="123.7" y="158.6">ADC_FSYNC_C</text>
<text x="124.9" y="156">ADC_BCLK_C</text>
<text x="131.5" y="161.1">+3V3</text>
<text x="212.6" y="158.6">ADC_FSYNC_C</text>
<text x="213.8" y="156">ADC_BCLK_C</text>
<text x="221.6" y="161.1">GND</text>
<text x="301.5" y="158.6">ADC_FSYNC_C</text>
<text x="302.7" y="156">ADC_BCLK_C</text>
<text x="309.3" y="161.1">+3V3</text>
<text x="43.7" y="163.6">GND</text>
<text x="132.7" y="163.6">GND</text>
<text x="220.4" y="163.6">+3V3</text>
<text x="309.3" y="163.6">+3V3</text>
<text x="10.3" y="186">D</text>
<text x="42.7" y="191.6">RX49</text>
<text x="79.3" y="191.6">ADC_SDOUT13</text>
<text x="131.6" y="191.6">RX53</text>
<text x="168.2" y="191.6">ADC_SDOUT14</text>
<text x="220.5" y="191.6">RX57</text>
<text x="257.1" y="191.6">ADC_SDOUT15</text>
<text x="309.5" y="191.6">RX61</text>
<text x="346" y="191.6">ADC_SDOUT16</text>
<text x="408.3" y="186">D</text>
<text x="42.7" y="194.1">RX50</text>
<text x="42.7" y="196.7">RX51</text>
<text x="79.3" y="194.1">ADC_SDA4</text>
<text x="131.6" y="196.7">RX55</text>
<text x="131.6" y="194.1">RX54</text>
<text x="168.2" y="194.1">ADC_SDA4</text>
<text x="220.5" y="194.1">RX58</text>
<text x="220.5" y="196.7">RX59</text>
<text x="257.1" y="194.1">ADC_SDA4</text>
<text x="309.5" y="194.1">RX62</text>
<text x="309.5" y="196.7">RX63</text>
<text x="346" y="194.1">ADC_SDA4</text>
<text x="35.9" y="201.7">ADC_BCLK_D</text>
<text x="42.7" y="199.2">RX52</text>
<text x="124.9" y="201.7">ADC_BCLK_D</text>
<text x="131.6" y="199.2">RX56</text>
<text x="213.8" y="201.7">ADC_BCLK_D</text>
<text x="220.5" y="199.2">RX60</text>
<text x="302.7" y="201.7">ADC_BCLK_D</text>
<text x="309.5" y="199.2">RX64</text>
<text x="34.8" y="204.3">ADC_FSYNC_D</text>
<text x="43.7" y="206.8">GND</text>
<text x="43.7" y="209.4">GND</text>
<text x="123.7" y="204.3">ADC_FSYNC_D</text>
<text x="131.5" y="206.8">+3V3</text>
<text x="132.7" y="209.4">GND</text>
<text x="212.6" y="204.3">ADC_FSYNC_D</text>
<text x="220.4" y="209.4">+3V3</text>
<text x="221.6" y="206.8">GND</text>
<text x="301.5" y="204.3">ADC_FSYNC_D</text>
<text x="309.3" y="209.4">+3V3</text>
<text x="309.3" y="206.8">+3V3</text>
<text x="10.3" y="236">E</text>
<text x="408.4" y="236">E</text>
<text x="10.4" y="286">F</text>
<text x="35" y="287">1</text>
<text x="85" y="287">2</text>
<text x="135" y="287">3</text>
<text x="185.1" y="287">4</text>
<text x="235.1" y="287">5</text>
<text x="285.1" y="287">6</text>
<text x="335.1" y="287">7</text>
<text x="385.1" y="287">8</text>
<text x="408.4" y="286">F</text>
</g>
<g font-size="1.3" fill="#006464">
<text x="50.8" y="50.3">ADC01</text>
<text x="139.7" y="50.3">ADC02</text>
<text x="228.7" y="50.3">ADC03</text>
<text x="317.6" y="50.3">ADC04</text>
<text x="52.3" y="54.3">IN1</text>
<text x="52.3" y="56.9">IN2</text>
<text x="52.3" y="59.4">IN3</text>
<text x="68.5" y="54.3">SDOUT</text>
<text x="71" y="56.9">SDA</text>
<text x="141.2" y="54.3">IN1</text>
<text x="141.2" y="56.9">IN2</text>
<text x="141.2" y="59.4">IN3</text>
<text x="157.4" y="54.3">SDOUT</text>
<text x="159.9" y="56.9">SDA</text>
<text x="230.1" y="54.3">IN1</text>
<text x="230.1" y="56.9">IN2</text>
<text x="230.1" y="59.4">IN3</text>
<text x="246.3" y="54.3">SDOUT</text>
<text x="248.8" y="56.9">SDA</text>
<text x="319" y="54.3">IN1</text>
<text x="319" y="56.9">IN2</text>
<text x="319" y="59.4">IN3</text>
<text x="335.2" y="54.3">SDOUT</text>
<text x="337.7" y="56.9">SDA</text>
<text x="52.3" y="61.9">IN4</text>
<text x="52.3" y="64.5">BCLK</text>
<text x="141.2" y="61.9">IN4</text>
<text x="141.2" y="64.5">BCLK</text>
<text x="230.1" y="61.9">IN4</text>
<text x="230.1" y="64.5">BCLK</text>
<text x="319" y="61.9">IN4</text>
<text x="319" y="64.5">BCLK</text>
<text x="52.3" y="67">FSYNC</text>
<text x="52.3" y="69.6">A0</text>
<text x="141.2" y="67">FSYNC</text>
<text x="141.2" y="69.6">A0</text>
<text x="230.1" y="67">FSYNC</text>
<text x="230.1" y="69.6">A0</text>
<text x="319" y="67">FSYNC</text>
<text x="319" y="69.6">A0</text>
<text x="52.3" y="72.1">A1</text>
<text x="141.2" y="72.1">A1</text>
<text x="230.1" y="72.1">A1</text>
<text x="319" y="72.1">A1</text>
<text x="50.8" y="96">ADC05</text>
<text x="52.3" y="100">IN1</text>
<text x="68.5" y="100">SDOUT</text>
<text x="139.7" y="96">ADC06</text>
<text x="141.2" y="100">IN1</text>
<text x="157.4" y="100">SDOUT</text>
<text x="228.7" y="96">ADC07</text>
<text x="230.1" y="100">IN1</text>
<text x="246.3" y="100">SDOUT</text>
<text x="317.6" y="96">ADC08</text>
<text x="319" y="100">IN1</text>
<text x="335.2" y="100">SDOUT</text>
<text x="52.3" y="102.6">IN2</text>
<text x="52.3" y="105.1">IN3</text>
<text x="52.3" y="107.7">IN4</text>
<text x="71" y="102.6">SDA</text>
<text x="141.2" y="102.6">IN2</text>
<text x="141.2" y="105.1">IN3</text>
<text x="141.2" y="107.7">IN4</text>
<text x="159.9" y="102.6">SDA</text>
<text x="230.1" y="102.6">IN2</text>
<text x="230.1" y="105.1">IN3</text>
<text x="230.1" y="107.7">IN4</text>
<text x="248.8" y="102.6">SDA</text>
<text x="319" y="102.6">IN2</text>
<text x="319" y="105.1">IN3</text>
<text x="319" y="107.7">IN4</text>
<text x="337.7" y="102.6">SDA</text>
<text x="52.3" y="110.2">BCLK</text>
<text x="52.3" y="112.7">FSYNC</text>
<text x="141.2" y="110.2">BCLK</text>
<text x="141.2" y="112.7">FSYNC</text>
<text x="230.1" y="110.2">BCLK</text>
<text x="230.1" y="112.7">FSYNC</text>
<text x="319" y="110.2">BCLK</text>
<text x="319" y="112.7">FSYNC</text>
<text x="52.3" y="115.3">A0</text>
<text x="52.3" y="117.8">A1</text>
<text x="141.2" y="115.3">A0</text>
<text x="141.2" y="117.8">A1</text>
<text x="230.1" y="115.3">A0</text>
<text x="230.1" y="117.8">A1</text>
<text x="319" y="115.3">A0</text>
<text x="319" y="117.8">A1</text>
<text x="50.8" y="141.8">ADC09</text>
<text x="139.7" y="141.8">ADC10</text>
<text x="228.7" y="141.8">ADC11</text>
<text x="317.6" y="141.8">ADC12</text>
<text x="52.3" y="145.8">IN1</text>
<text x="52.3" y="148.3">IN2</text>
<text x="68.5" y="145.8">SDOUT</text>
<text x="71" y="148.3">SDA</text>
<text x="141.2" y="145.8">IN1</text>
<text x="141.2" y="148.3">IN2</text>
<text x="157.4" y="145.8">SDOUT</text>
<text x="159.9" y="148.3">SDA</text>
<text x="230.1" y="145.8">IN1</text>
<text x="230.1" y="148.3">IN2</text>
<text x="246.3" y="145.8">SDOUT</text>
<text x="248.8" y="148.3">SDA</text>
<text x="319" y="145.8">IN1</text>
<text x="319" y="148.3">IN2</text>
<text x="335.2" y="145.8">SDOUT</text>
<text x="337.7" y="148.3">SDA</text>
<text x="52.3" y="150.8">IN3</text>
<text x="52.3" y="153.4">IN4</text>
<text x="52.3" y="155.9">BCLK</text>
<text x="141.2" y="150.8">IN3</text>
<text x="141.2" y="153.4">IN4</text>
<text x="141.2" y="155.9">BCLK</text>
<text x="230.1" y="150.8">IN3</text>
<text x="230.1" y="153.4">IN4</text>
<text x="230.1" y="155.9">BCLK</text>
<text x="319" y="150.8">IN3</text>
<text x="319" y="153.4">IN4</text>
<text x="319" y="155.9">BCLK</text>
<text x="52.3" y="158.5">FSYNC</text>
<text x="52.3" y="161">A0</text>
<text x="141.2" y="158.5">FSYNC</text>
<text x="141.2" y="161">A0</text>
<text x="230.1" y="158.5">FSYNC</text>
<text x="230.1" y="161">A0</text>
<text x="319" y="158.5">FSYNC</text>
<text x="319" y="161">A0</text>
<text x="52.3" y="163.5">A1</text>
<text x="141.2" y="163.5">A1</text>
<text x="230.1" y="163.5">A1</text>
<text x="319" y="163.5">A1</text>
<text x="50.8" y="187.5">ADC13</text>
<text x="52.3" y="191.5">IN1</text>
<text x="68.5" y="191.5">SDOUT</text>
<text x="139.7" y="187.5">ADC14</text>
<text x="141.2" y="191.5">IN1</text>
<text x="157.4" y="191.5">SDOUT</text>
<text x="228.7" y="187.5">ADC15</text>
<text x="230.1" y="191.5">IN1</text>
<text x="246.3" y="191.5">SDOUT</text>
<text x="317.6" y="187.5">ADC16</text>
<text x="319" y="191.5">IN1</text>
<text x="335.2" y="191.5">SDOUT</text>
<text x="52.3" y="194">IN2</text>
<text x="52.3" y="196.6">IN3</text>
<text x="71" y="194">SDA</text>
<text x="141.2" y="194">IN2</text>
<text x="141.2" y="196.6">IN3</text>
<text x="159.9" y="194">SDA</text>
<text x="230.1" y="194">IN2</text>
<text x="230.1" y="196.6">IN3</text>
<text x="248.8" y="194">SDA</text>
<text x="319" y="194">IN2</text>
<text x="319" y="196.6">IN3</text>
<text x="337.7" y="194">SDA</text>
<text x="52.3" y="199.1">IN4</text>
<text x="52.3" y="201.6">BCLK</text>
<text x="141.2" y="199.1">IN4</text>
<text x="141.2" y="201.6">BCLK</text>
<text x="230.1" y="199.1">IN4</text>
<text x="230.1" y="201.6">BCLK</text>
<text x="319" y="199.1">IN4</text>
<text x="319" y="201.6">BCLK</text>
<text x="52.3" y="204.2">FSYNC</text>
<text x="52.3" y="206.7">A0</text>
<text x="52.3" y="209.3">A1</text>
<text x="141.2" y="204.2">FSYNC</text>
<text x="141.2" y="206.7">A0</text>
<text x="141.2" y="209.3">A1</text>
<text x="230.1" y="204.2">FSYNC</text>
<text x="230.1" y="206.7">A0</text>
<text x="230.1" y="209.3">A1</text>
<text x="319" y="204.2">FSYNC</text>
<text x="319" y="206.7">A0</text>
<text x="319" y="209.3">A1</text>
</g>
</svg>
